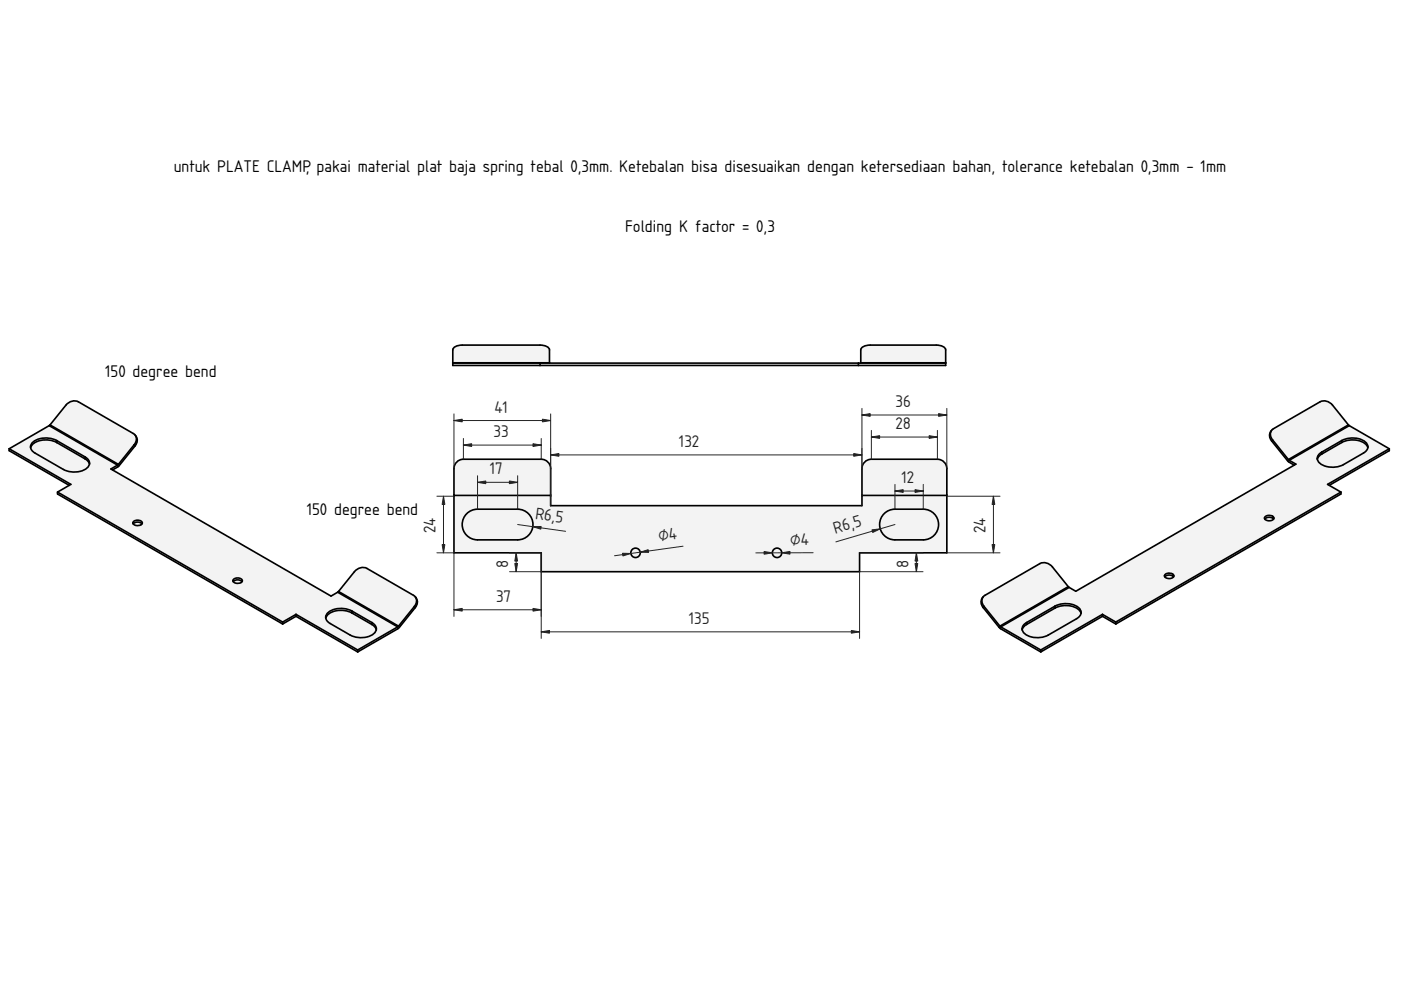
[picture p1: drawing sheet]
<svg xmlns="http://www.w3.org/2000/svg" width="594mm" height="420mm" viewBox="0 0 594 420" stroke-linecap="round" stroke-linejoin="round" font-family="sans-serif">
<g fill="#f1f3f5">
<path d="M193.7 195.9l1.2-.9 1.6-.3h33a4 4 0 0 1 4 4v15.7h132v-15.7a4 4 0 0 1 4-4h28a4 4 0 0 1 4 4v35.7h-37v8h-135v-8h-37v-35.7l.3-1.6z" fill-rule="evenodd"/>
<path d="M192.5 210h41v4.4h132v-4.4h36v24.4h-37v8h-135v-8h-37z" fill-rule="evenodd"/>
<path d="M193.7 195.9l1.2-.9 1.6-.3h33a4 4 0 0 1 4 4v11.3h-41v-11.3l.3-1.6z" fill-rule="evenodd"/>
<path d="M366.7 195.9l1.2-.9 1.6-.3h28a4 4 0 0 1 4 4v11.3h-36v-11.3l.3-1.6z" fill-rule="evenodd"/>
<path d="M198.2 217.5l1.6-1 1.7-.5 18-.1a6.5 6.5 0 0 1 6.5 6.5 6.5 6.5 0 0 1-6.5 6.5h-17a6.5 6.5 0 0 1-6.1-4.2 6.5 6.5 0 0 1 1.8-7.2z" fill-rule="evenodd"/>
<path d="M374.6 218.1l2.2-1.6 1.7-.5 13-.1a6.5 6.5 0 0 1 6.5 6.5 6.5 6.5 0 0 1-6.5 6.5h-12a6.5 6.5 0 0 1-5.9-3.8 6.5 6.5 0 0 1 1-7z" fill-rule="evenodd"/>
<circle cx="269.5" cy="234.4" r="2"/>
<circle cx="329.5" cy="234.4" r="2"/>
</g>
<g fill="none" stroke="#000" stroke-width=".7">
<path d="M193.7 195.9l1.2-.9 1.6-.3h33a4 4 0 0 1 4 4v15.7h132v-15.7a4 4 0 0 1 4-4h28a4 4 0 0 1 4 4v35.7h-37v8h-135v-8h-37v-35.7l.3-1.6zM192.5 210h41M197.6 218.1l2.2-1.6 1.7-.5 18-.1a6.5 6.5 0 0 1 6.5 6.5 6.5 6.5 0 0 1-6.5 6.5h-17a6.5 6.5 0 0 1-5.9-3.8 6.5 6.5 0 0 1 1-7zM365.5 210h36M374.6 218.1l2.2-1.6 1.7-.5 13-.1a6.5 6.5 0 0 1 6.5 6.5 6.5 6.5 0 0 1-6.5 6.5h-12a6.5 6.5 0 0 1-5.9-3.8 6.5 6.5 0 0 1 1-7z"/>
<circle cx="269.5" cy="234.4" r="2"/>
<circle cx="329.5" cy="234.4" r="2"/>
</g>
<g fill="none" stroke="#212529" stroke-width=".42">
<path d="M192.5 175.5v23.2M192.5 178.3h41M233.5 175.5v38.9M365.5 173.1v41.3M365.5 175.9h36M401.5 173.1v25.6M196.5 188.7h33M196.5 185.9v8.8M229.5 185.9v8.8M233.5 192.9h132M369.5 185.3h28M369.5 182.5v12.2"/>
<path d="M397.5 182.5v12.2M185.3 210.4h7.2M188.1 210.4v24M202.5 204.5h17M202.5 201.7v14.2M219.5 201.7v14.2M379.5 208.2h12M379.5 205.4v10.5M391.5 205.4v10.5M401.5 210.4h22.6M421.3 210.4v24M185.3 234.4h7.2v26.9"/>
<path d="M216.1 234.4h13.4v36.3M218.9 234.4v8M219.5 222.4l20.3 2.9M289.6 231.6l-29 4M344.8 234.3l-24.3 .1M364.5 234.4h26.9M379.5 222.4l-25.1 7.3M388.6 234.4v8M401.5 234.4h22.6M192.5 258.5h37M216.1 242.4h13.4M391.4 242.4h-26.9v28.3"/>
<path d="M229.5 267.9h135"/>
</g>
<g fill="#212529" stroke="#212529" stroke-width=".42">
<path d="M225.9 223.3l3.6-.1-.2 1.2z"/>
<path d="M192.5 258.5l3.5-.6v1.2z"/>
<path d="M226 257.9l3.5 .6-3.5 .6z"/>
<path d="M226 188.1l3.5 .6-3.5 .6z"/>
<path d="M196.5 188.7l3.5-.6v1.2z"/>
<path d="M230 177.7l3.5 .6-3.5 .6z"/>
<path d="M192.5 178.3l3.5-.6v1.2z"/>
<path d="M362 192.3l3.5 .6-3.5 .6z"/>
<path d="M233.5 192.9l3.5-.6v1.2z"/>
<path d="M398 175.4l3.5 .5-3.5 .6z"/>
<path d="M365.5 175.9l3.5-.5v1.1z"/>
<path d="M394 184.7l3.5 .6-3.5 .6z"/>
<path d="M369.5 185.3l3.5-.6v1.2z"/>
<path d="M420.7 230.9h1.1l-.5 3.5z"/>
<path d="M421.3 210.4l.5 3.5h-1.1z"/>
<path d="M188.1 210.4l.5 3.5h-1.1z"/>
<path d="M187.5 230.9h1.1l-.5 3.5z"/>
<path d="M229.5 267.9l3.5-.6v1.2z"/>
<path d="M361 267.3l3.5 .6-3.5 .6z"/>
<path d="M218.9 234.4l.6 3.5h-1.2z"/>
<path d="M218.3 238.9h1.2l-.6 3.5z"/>
<path d="M388 238.9h1.2l-.6 3.5z"/>
<path d="M388.6 234.4l.6 3.5h-1.2z"/>
<path d="M216 203.9l3.5 .6-3.5 .6z"/>
<path d="M202.5 204.5l3.5-.6v1.2z"/>
<path d="M379.5 208.2l3.5-.6v1.2z"/>
<path d="M388 207.6l3.5 .6-3.5 .6z"/>
<path d="M369.7 224.6l3.6-.4-3.2 1.6z"/>
<path d="M271.5 234.1l3.4-1.1 .1 1.2z"/>
<path d="M264 234.6l3.5 .1-3.4 1z"/>
<path d="M331.5 234.4l3.5-.6v1.2z"/>
<path d="M324 233.8l3.5 .6-3.5 .6z"/>
</g>
<path d="M296.5 150.6h.1" fill="none" stroke="#000" stroke-width=".42"/>
<g fill="#f1f3f5">
<path d="M192.4 147.4l1.8-.9 1.8-.2h33l2.5 .5a1.97 1.97 0 0 1 1.5 1.5v5.6h132v-5.6a3.4 3.4 0 0 1 4-2h28l2.5 .5a1.97 1.97 0 0 1 1.5 1.5v6.6h-209v-6.6z" fill-rule="evenodd"/>
<path d="M192.4 147.4l1.8-.9 1.8-.2h33l2.5 .5a1.97 1.97 0 0 1 1.5 1.5v5.5h-41v-5.5z" fill-rule="evenodd"/>
<path d="M365.4 147.4l1.8-.9 1.8-.2h28l2.5 .5a1.97 1.97 0 0 1 1.5 1.5v5.5h-36v-5.5z" fill-rule="evenodd"/>
<path d="M229 153.9h135v1h-135z" fill-rule="evenodd"/>
<path d="M192 153.9h37v1h-37z" fill-rule="evenodd"/>
<path d="M364 153.9h37v1h-37z" fill-rule="evenodd"/>
<path d="M192 153.8l41 .1z" fill-rule="evenodd"/>
</g>
<path d="M365 153.9h36" fill="none" stroke="#f1f3f5" stroke-width=".42"/>
<path d="M192 153.8h41M192 153.9h209M229 153.9v1M233 153.9v-5.6a3.4 3.4 0 0 0-4-2h-33l-2.5 .5a1.97 1.97 0 0 0-1.5 1.5v6.6h209v-6.6a3.4 3.4 0 0 0-4-2h-28l-2.5 .5a1.97 1.97 0 0 0-1.5 1.5v5.6M364 153.9v1M365 153.8h36" fill="none" stroke="#000" stroke-width=".7"/>
<g fill="#f1f3f5">
<path d="M417.2 252.7l23.8-13.8a4.4 4.4 0 0 1 5.3 1.5l6.8 8.5 3.1 1.8 92.6-53.5-2.6-1.6-7-8.6a3.3 3.3 0 0 1 .8-5.2l19.8-11.4a4.4 4.4 0 0 1 5.2 1.4l7 8.6 17.1 9.9v.8l-25.4 14.7 4.9 2.8v.8l-95.5 55.2-5.6-3.3-26.2 15.1-17.2-10-7.2-8.8a3.3 3.3 0 0 1 .3-4.9z" fill-rule="evenodd"/>
<path d="M424.4 265.8l28.9-16.8 2.9 1.7 92.6-53.5 .7-.4-2.8-1.6 25.4-14.7 17 9.8-26.2 15.1 5.7 3.2-95.5 55.1-5.6-3.2-26.2 15.1z" fill-rule="evenodd"/>
<path d="M417.2 252.7l23.8-13.8a4.4 4.4 0 0 1 5.3 1.5l6.7 8.3-29 16.8-6.7-8.4a3.1 3.1 0 0 1-.1-4.4z" fill-rule="evenodd"/>
<path d="M539.5 182.1l20.3-11.7a4.4 4.4 0 0 1 5.2 1.4l6.8 8.3-25.5 14.7-6.7-8.3a3.1 3.1 0 0 1-.1-4.4z" fill-rule="evenodd"/>
<path d="M434.3 264.7l13-7.7a9.4 9.4 0 0 1 10.5 1 2.68 2.68 0 0 1-1.3 4.3l-12 7a9.2 9.2 0 0 1-10.6-1.3 2.4 2.4 0 0 1 .4-3.3z" fill-rule="evenodd"/>
<path d="M434.4 265.4l12.9-7.6a9.2 9.2 0 0 1 10.6 1.2 2.28 2.28 0 0 1-1.4 3.3l-12 7a9.2 9.2 0 0 1-10.6-1.3 1.77 1.77 0 0 1 .5-2.6z" fill-rule="evenodd"/>
<path d="M559.4 192.5l9.6-5.7a9.4 9.4 0 0 1 10.4 1 2.68 2.68 0 0 1-1.3 4.3l-8.4 4.9a9.2 9.2 0 0 1-10.6-1.2 2.4 2.4 0 0 1 .3-3.3z" fill-rule="evenodd"/>
<path d="M559.6 193.2l9.4-5.6a9.2 9.2 0 0 1 10.6 1.2 2.28 2.28 0 0 1-1.5 3.3l-8.4 4.9a9.2 9.2 0 0 1-10.6-1.2 1.77 1.77 0 0 1 .5-2.6z" fill-rule="evenodd"/>
<path d="M473.1 263.7l95.5-55.1v.8l-95.5 55.2z" fill-rule="evenodd"/>
<path d="M441.3 275.6l26.2-15.1v.8l-26.2 15.1z" fill-rule="evenodd"/>
<path d="M562.9 205.4l26.2-15.1v.8l-25.4 14.7z" fill-rule="evenodd"/>
<path d="M417.3 257.1l6.9 8.6 17.1 9.9v.8l-17.2-10-7.2-8.8z" fill-rule="evenodd"/>
<path d="M424 265.5l29-16.8 .3 .3-28.9 16.8z" fill-rule="evenodd"/>
<path d="M546.3 194.8l25.5-14.7 .3 .4-25.4 14.7z" fill-rule="evenodd"/>
<path d="M435.3 263.9l12-6.9v.8l-12 7z" fill-rule="evenodd"/>
<path d="M447.3 257a9.4 9.4 0 0 1 10.5 1l.6 1.1v1a6.9 6.9 0 0 0-7.9-3.3l-3.2 1z" fill-rule="evenodd"/>
<path d="M569 186.8a9.4 9.4 0 0 1 10.4 1l.6 1.1v1a6.9 6.9 0 0 0-7.9-3.3l-3.1 1z" fill-rule="evenodd"/>
<path d="M539.6 186.5l6.8 8.5 3.1 1.8-.7 .4-2.6-1.6-7-8.6z" fill-rule="evenodd"/>
<path d="M536.4 219.1a2.43 2.43 0 0 1 3.8 .6 2.31 2.31 0 0 1-4 0z" fill-rule="evenodd"/>
<path d="M494 243.6a2.43 2.43 0 0 1 3.8 .5 2.31 2.31 0 0 1-4 0z" fill-rule="evenodd"/>
<path d="M560.5 191.7l8.5-4.9v.8l-8.5 4.9z" fill-rule="evenodd"/>
<path d="M467.5 260.5l5.6 3.2v.9l-5.6-3.3z" fill-rule="evenodd"/>
<path d="M536.6 219.8a2.79 2.79 0 0 1 3.5 .3 2.72 2.72 0 0 1-3.8 0z" fill-rule="evenodd"/>
<path d="M494.1 244.3a2.79 2.79 0 0 1 3.5 .3 2.72 2.72 0 0 1-3.7 0z" fill-rule="evenodd"/>
<path d="M536.4 219.1a2.43 2.43 0 0 1 3.8 .6l-.3 .2a2.78 2.78 0 0 0-3.6 .2z" fill-rule="evenodd"/>
<path d="M494 243.6a2.43 2.43 0 0 1 3.8 .5l-.3 .3a2.78 2.78 0 0 0-3.6 .2z" fill-rule="evenodd"/>
<path d="M539.1 182.5l-.4 1.6 .9 2.4-.4 .5a3.3 3.3 0 0 1-.1-4.5z" fill-rule="evenodd"/>
<path d="M416.8 253.2l-.4 1.6 .9 2.3-.4 .5a3.3 3.3 0 0 1-.1-4.4z" fill-rule="evenodd"/>
<path d="M434.3 264.7l1-.8v.9l-1.3 1-.6 1.2 .2-1.4z" fill-rule="evenodd"/>
<path d="M559.4 192.5l1.1-.8v.8l-1.3 1-.6 1.3 .2-1.4z" fill-rule="evenodd"/>
</g>
<g fill="none" stroke="#000" stroke-width=".7">
<path d="M539.1 182.5a3.3 3.3 0 0 0 .1 4.5M539.1 182.5l-.4 1.6 .9 2.4M539.2 187l7 8.6 2.6 1.6M539.6 186.5l-.4 .5M539.6 186.5l6.7 8.3M546.3 194.8l.4 .4M546.7 195.2l2.8 1.6-93.3 53.9-2.9-1.7M560.5 192.5l-1.3 1-.6 1.3M560.5 191.7v.8M569 187.6a9.2 9.2 0 0 1 10.6 1.2l.4 1.1M569 186.8a9.4 9.4 0 0 1 10.4 1 2.69 2.69 0 0 1-1.3 4.3l-8.4 4.9a9.4 9.4 0 0 1-10.5-1 2.69 2.69 0 0 1 1.3-4.3M569 187.6l-8.5 4.9"/>
<path d="M569 186.8l-8.5 4.9M569 186.8v.8M571.8 180.1l.3 .4M571.8 180.1l-6.8-8.3a4.4 4.4 0 0 0-5.2-1.4l-19.8 11.4-.9 .7M571.8 180.1l-25.5 14.7M572.1 180.5l-25.4 14.7M572.1 180.5l17 9.8M589.1 190.3l-26.2 15.1 5.7 3.2M589.1 190.3v.8l-25.4 14.7M536.4 219.1a2.43 2.43 0 0 1 3.8 .6 2.31 2.31 0 0 1-4 0zM568.6 208.6v.8l-95.5 55.2M568.6 208.6l-95.5 55.1"/>
<path d="M536.3 220.1a2.7 2.7 0 0 1 3.8 0M416.8 253.2a3.3 3.3 0 0 0 .1 4.4M416.8 253.2l-.4 1.6 .9 2.3M416.9 257.6l7.2 8.8 17.2 10M417.3 257.1l-.4 .5M417.3 257.1l6.7 8.4M447.3 257.8a9.2 9.2 0 0 1 10.6 1.2l.5 1.1M447.3 257a9.4 9.4 0 0 1 10.5 1 2.69 2.69 0 0 1-1.3 4.3l-12 7a9.4 9.4 0 0 1-10.5-1.1 2.69 2.69 0 0 1 1.3-4.3M447.3 257.8l-12 7M447.3 257l-12 6.9M447.3 257v.8M453 248.7l-6.7-8.3a4.4 4.4 0 0 0-5.3-1.5l-23.4 13.5-.8 .8"/>
<path d="M453 248.7l.3 .3M453 248.7l-29 16.8M453.3 249l-28.9 16.8M493.9 244.6a2.7 2.7 0 0 1 3.7 0M494 243.6a2.43 2.43 0 0 1 3.8 .5 2.31 2.31 0 0 1-4 0zM424 265.5l.4 .3M424.4 265.8l16.9 9.8M435.3 264.8l-1.3 1-.6 1.2M435.3 263.9v.9M441.3 275.6v.8M467.5 261.3l5.6 3.3M467.5 261.3l-26.2 15.1"/>
<path d="M467.5 260.5v.8M467.5 260.5l5.6 3.2M467.5 260.5l-26.2 15.1M473.1 263.7v.9"/>
</g>
<g fill="#f1f3f5">
<path d="M3.9 190.3l17.1-9.9 7-8.6a4.4 4.4 0 0 1 5.2-1.4l23.4 13.4a3.3 3.3 0 0 1 .7 5.2l-7 8.6-2.6 1.6 92.7 53.5 3-1.8 6.9-8.5a4.4 4.4 0 0 1 5.3-1.4l19.8 11.4a3.3 3.3 0 0 1 .7 5.2l-7.2 8.8-17.2 10-26.2-15.1-5.6 3.3-95.5-55.2v-.8l4.9-2.8-25.4-14.7z" fill-rule="evenodd"/>
<path d="M3.9 190.3l17-9.8 29 16.7-2.9 1.6 .7 .4 92.7 53.5 2.8-1.6 25.4 14.7-16.9 9.8-26.2-15.1-5.6 3.2-95.5-55.1 5.7-3.2z" fill-rule="evenodd"/>
<path d="M28.5 171.2l1.3-.9 1.4-.3 2 .4 23.4 13.4a2.94 2.94 0 0 1 .3 4.7l-6.7 8.4-29-16.8z" fill-rule="evenodd"/>
<path d="M150.8 241.8l1.3-.8 1.5-.4 2 .4 19.8 11.4a2.94 2.94 0 0 1 .3 4.7l-6.7 8.4-25.5-14.7z" fill-rule="evenodd"/>
<path d="M14 187.4a9.8 9.8 0 0 1 10-.6l12.1 6.9a2.82 2.82 0 0 1 1.9 2.8 2.82 2.82 0 0 1-2 2.6 10.2 10.2 0 0 1-9.1-.1l-12-6.9a2.7 2.7 0 0 1-.9-4.7z" fill-rule="evenodd"/>
<path d="M13.8 188.4a9.6 9.6 0 0 1 10.2-.8l12.1 6.9a2.33 2.33 0 0 1 1.8 2.4 2.33 2.33 0 0 1-1.9 2.2 10.2 10.2 0 0 1-9.1-.1l-12-6.9a2.23 2.23 0 0 1-1.1-3.7z" fill-rule="evenodd"/>
<path d="M139.2 259.6a9.8 9.8 0 0 1 10-.6l8.5 4.9a2.82 2.82 0 0 1 1.9 2.8 2.82 2.82 0 0 1-2 2.6 10.2 10.2 0 0 1-9.1 0l-8.5-4.9a2.7 2.7 0 0 1-.8-4.8z" fill-rule="evenodd"/>
<path d="M139 260.6a9.6 9.6 0 0 1 10.2-.7l8.5 4.9a2.33 2.33 0 0 1 1.8 2.3 2.33 2.33 0 0 1-1.9 2.2 10.2 10.2 0 0 1-9.1 0l-8.5-4.9a2.23 2.23 0 0 1-1-3.8z" fill-rule="evenodd"/>
<path d="M24.4 208.6l95.5 55.1v.9l-95.5-55.2z" fill-rule="evenodd"/>
<path d="M125.5 260.5l26.2 15.1v.8l-26.2-15.1z" fill-rule="evenodd"/>
<path d="M3.9 190.3l26.2 15.1-.8 .4-25.4-14.7z" fill-rule="evenodd"/>
<path d="M151.7 275.6l17.1-9.9 6.9-8.6 .4 .5-7.2 8.8-17.2 10z" fill-rule="evenodd"/>
<path d="M20.9 180.5l.3-.4 29 16.8-.3 .3z" fill-rule="evenodd"/>
<path d="M143.2 251.1l.3-.3 25.5 14.7-.4 .3z" fill-rule="evenodd"/>
<path d="M24 186.8l12.1 6.9v.8l-12.1-6.9z" fill-rule="evenodd"/>
<path d="M139.2 259.6a9.8 9.8 0 0 1 10-.6v.9a9.2 9.2 0 0 0-10.6 1.2l-.5 1 .3-1.5z" fill-rule="evenodd"/>
<path d="M14 187.4a9.8 9.8 0 0 1 10-.6v.8a9.2 9.2 0 0 0-10.6 1.2l-.4 1.1 .2-1.6z" fill-rule="evenodd"/>
<path d="M56.9 188.5l.4 .5-7 8.6-2.6 1.6-.7-.4 3.1-1.8z" fill-rule="evenodd"/>
<path d="M99.2 245.5a2.26 2.26 0 0 1 3.5 .9 2.4 2.4 0 0 1-3.9-.2z" fill-rule="evenodd"/>
<path d="M56.7 221a2.26 2.26 0 0 1 3.6 .9 2.4 2.4 0 0 1-4-.2z" fill-rule="evenodd"/>
<path d="M149.2 259l8.5 4.9v.9l-8.5-4.9z" fill-rule="evenodd"/>
<path d="M119.9 263.7l5.6-3.2v.8l-5.6 3.3z" fill-rule="evenodd"/>
<path d="M99.1 246.3a2.36 2.36 0 0 1 3.4 .4 2.78 2.78 0 0 1-3.6-.1z" fill-rule="evenodd"/>
<path d="M56.7 221.9a2.36 2.36 0 0 1 3.4 .4 2.78 2.78 0 0 1-3.6-.2z" fill-rule="evenodd"/>
<path d="M56.7 221a2.26 2.26 0 0 1 3.6 .9l-.1 .2a2.72 2.72 0 0 0-3.7 0l-.2-.4z" fill-rule="evenodd"/>
<path d="M99.2 245.5a2.26 2.26 0 0 1 3.5 .9l-.1 .2a2.72 2.72 0 0 0-3.7 0l-.1-.4z" fill-rule="evenodd"/>
<path d="M176.2 253.2a3.3 3.3 0 0 1-.1 4.4l-.4-.5 .9-2.3z" fill-rule="evenodd"/>
<path d="M57.4 184.6a3.3 3.3 0 0 1-.1 4.4l-.4-.5 1-2.3z" fill-rule="evenodd"/>
<path d="M157.7 263.9a2.95 2.95 0 0 1 1.9 3.1l-.6-1.2-1.3-1z" fill-rule="evenodd"/>
<path d="M36.1 193.7a2.95 2.95 0 0 1 1.8 3.1l-.6-1.2-1.2-1.1z" fill-rule="evenodd"/>
</g>
<g fill="none" stroke="#000" stroke-width=".7">
<path d="M3.9 190.3v.8l25.4 14.7M3.9 190.3l26.2 15.1-5.7 3.2M20.9 180.5l29 16.7M20.9 180.5l-17 9.8M21.2 180.1l6.8-8.3a4.4 4.4 0 0 1 5.2-1.4l23.4 13.4 .8 .8M21.2 180.1l-.3 .4M21.2 180.1l29 16.8M24 187.6a9.2 9.2 0 0 0-10.6 1.2l-.4 1.1M24 186.8a9.4 9.4 0 0 0-10.4 1 2.69 2.69 0 0 0 1.3 4.3l12 6.9a9.4 9.4 0 0 0 10.4-1 2.69 2.69 0 0 0-1.2-4.3M24 187.6l12.1 6.9M24 186.8l12.1 6.9M24 186.8v.8"/>
<path d="M36.1 194.5l1.2 1.1 .6 1.2M36.1 193.7v.8M49.9 197.2l-2.9 1.6 93.4 53.9 2.8-1.6M50.2 196.9l-.3 .3M56.9 188.5l.4 .5M56.9 188.5l-6.7 8.4M57.3 189l-7 8.6-2.6 1.6M57.4 184.6a3.3 3.3 0 0 1-.1 4.4M57.4 184.6l.4 1v1.2l-.9 1.7M24.4 208.6v.8l95.5 55.2M24.4 208.6l95.5 55.1M56.5 222.1a2.72 2.72 0 0 1 3.7 0"/>
<path d="M56.7 221a2.43 2.43 0 0 1 3.6 .7 2.31 2.31 0 0 1-4 0zM98.9 246.6a2.72 2.72 0 0 1 3.7 0M99.2 245.5a2.43 2.43 0 0 1 3.6 .7 2.31 2.31 0 0 1-4 0zM143.2 251.1l25.4 14.7M143.5 250.8l-.3 .3M143.5 250.8l6.8-8.4a4.4 4.4 0 0 1 5.3-1.4l19.8 11.4 .8 .8M143.5 250.8l25.5 14.7M149.2 259.9a9.2 9.2 0 0 0-10.6 1.2l-.5 1M149.2 259a9.4 9.4 0 0 0-10.5 1.1 2.69 2.69 0 0 0 1.3 4.3l8.5 4.9a9.4 9.4 0 0 0 10.5-1.1 2.69 2.69 0 0 0-1.3-4.3M149.2 259.9l8.5 4.9M149.2 259l8.5 4.9M149.2 259v.9"/>
<path d="M175.7 257.1l.4 .5M175.7 257.1l-6.7 8.4M176.1 257.6l-7.2 8.8-17.2 10M176.2 253.2a3.3 3.3 0 0 1-.1 4.4M176.2 253.2l.4 1.6-.9 2.3M119.9 263.7v.9M125.5 261.3l26.2 15.1M125.5 261.3l-5.6 3.3M125.5 260.5l26.2 15.1M125.5 260.5v.8M125.5 260.5l-5.6 3.2M151.7 275.6v.8"/>
<path d="M157.7 264.8l1.3 1 .6 1.2M157.7 263.9v.9M168.6 265.8l-16.9 9.8M169 265.5l-.4 .3"/>
</g>
<g font-size="6.7">
<text x="73.7" y="72.8">untuk PLATE CLAMP, pakai material plat baja spring tebal 0,3mm. Ketebalan bisa disesuaikan dengan ketersediaan bahan, tolerance ketebalan 0,3mm - 1mm</text>
<text x="265.1" y="98.2">Folding K factor = 0,3</text>
<text x="44.6" y="159.7">150 degree bend</text>
<text x="130.1" y="218.4">150 degree bend</text>
</g>
<g font-size="6.7" fill="#212529">
<text x="379.7" y="172.5">36</text>
<text x="209.7" y="174.9">41</text>
<text x="209.3" y="185.3">33</text>
<text x="379.7" y="181.9">28</text>
<text x="287.9" y="189.5">132</text>
<text x="207.7" y="201.1">17</text>
<text x="382.3" y="204.8">12</text>
<text x="226.7" y="220" transform="rotate(8 226.7 220)">R6,5</text>
<text x="184.7" y="226.2" transform="rotate(-90 184.7 226.2)">24</text>
<text x="354.2" y="226.3" transform="rotate(-16 354.2 226.3)">R6,5</text>
<text x="417.9" y="226.2" transform="rotate(-90 417.9 226.2)">24</text>
<text x="279.5" y="229.6" transform="rotate(-8 279.5 229.6)">⌀4</text>
<text x="335" y="231">⌀4</text>
<text x="215.5" y="240.6" transform="rotate(-90 215.5 240.6)">8</text>
<text x="385.2" y="240.6" transform="rotate(-90 385.2 240.6)">8</text>
<text x="210.4" y="255.1">37</text>
<text x="292.1" y="264.5">135</text>
</g>
</svg>
